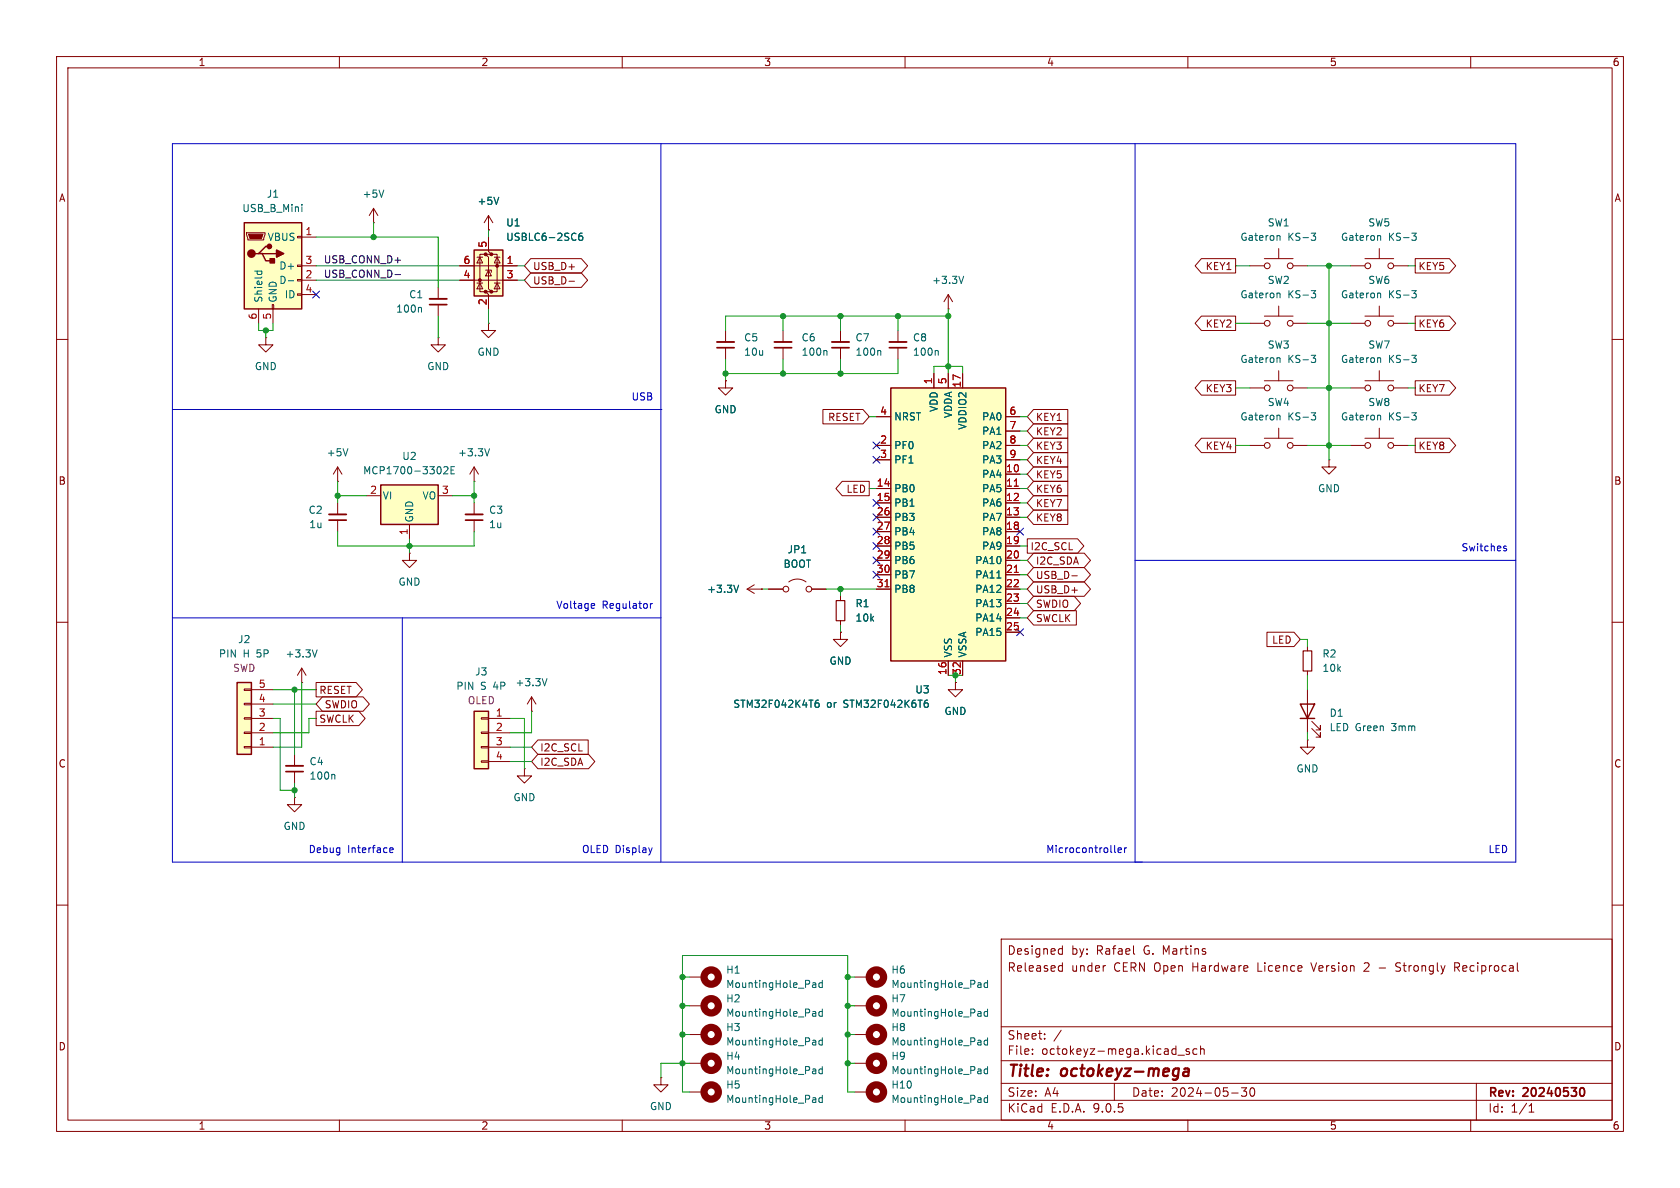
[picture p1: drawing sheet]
<svg xmlns="http://www.w3.org/2000/svg" width="297mm" height="210mm" viewBox="0 0 297 210" stroke-linecap="round" stroke-linejoin="round" font-family="sans-serif">
<g fill="none" stroke="#840000" stroke-width=".18">
<path d="M10 10h277v190h-277zM12 12h273v186h-273zM60 10v2M110 10v2M160 10v2M210 10v2M260 10v2M47 59.7v1.3h1.3l-1.3 1.2-1.3-1.2h1.3M47 59.7h.1M10 60h2M285 60h2M10 110h2"/>
<path d="M132.1 104.1h2.5M132.1 104.1l1.2 .8M133.3 103.4l-1.2 .7M134.6 104.1h.1M135.9 104.1h2.5M139.4 102.9a2.54 2.54 0 0 1 3.1 0M143.5 104.1h2.5M285 110h2M10 160h2M177 166h108v32h-108zM187.4 170.7l.4 .1M187.4 167.7l.4 .1"/>
<path d="M187.8 167.2v1.5M187.8 170.2v1.5M187.8 171.6l-.4 .1M187.8 168.6l-.4 .1M195.3 170.7h.2M200.5 168.6l.1 .1M231.7 170.2l.5 1.5M241.2 170.3h.1M242 170.8l-.9 .9h.9M243.8 171.1h1.2M246.7 171.6l.6 .1M247.4 170.2h-.4l-.3 .3 .2 .3 .4 .2"/>
<path d="M257.2 171h.5M257.5 171l.5 .7M257.7 170.2h-.5v1.5M285 160h2M60 198v2M110 198v2M160 198v2M177 194.5h108M177 191.5h108M177 187.5h108M177 181.5h108M182.5 186.3v.1"/>
<path d="M182.5 185.5v.1M184.7 183.6v.1M184.7 182.8v.1M187.6 182.1l-1.3 2M197 191.5v3M208.2 186.5h1.2M210 198v2M210.2 185.5l-.3-.1-.2 .2v.2l.5 .2v.3h-.5M211.6 185.5l-.4-.1-.3 .3v.4l.1 .2h.6M212.2 185.5l.3-.1 .3 .1 .1 .9M212.2 184.9v1.5M217.7 193.2h1.2"/>
<path d="M219.5 192.3h.9l-.5 .6 .4 .1v.7l-.2 .1h-.4l-.2-.1M221.1 192.4l.2-.1a.81 .81 0 0 1 .6 .6 .81 .81 0 0 1-.3 .8l-.1 .1a.81 .81 0 0 1-.4-1.4zM260 198v2M261 191.5v6.5M270.3 196.6h.9M270.3 195.5l.4-.4v1.5"/>
<circle cx="138.9" cy="104.1" r=".51"/>
<circle cx="143" cy="104.1" r=".51"/>
</g>
<path d="M279.3 192.6l.3-.3a.81 .81 0 0 1 .6 .6 .81 .81 0 0 1-.3 .8l-.3 .1-.3-.3" fill="none" stroke="#840000" stroke-width=".3"/>
<path d="M209.4 189l.2-.1 .5 .1v1.2M210.2 189.4h-.7a.4 .4 0 0 0-.3 .4 .4 .4 0 0 0 .2 .4l.7-.1" fill="none" stroke="#840000" stroke-width=".4"/>
<path d="M130.6 103.4l-.4 1.3" fill="none" stroke="#006464" stroke-width=".18"/>
<path d="M43.2 39.4h10.1v15.2h-10.1z" fill="#ffffc2"/>
<path d="M43.2 39.4h10.1v15.2h-10.1zM45.7 44.8h.7l.6 1.3h1.3M46.4 44.8h2.5M47.6 43.6h-.6l-1.3 1.2h-.6" fill="none" stroke="#840000" stroke-width=".25"/>
<path d="M43.6 41.1h3.3v.3l-.3 1h-2.8zM45.7 54.6v2.6M48.1 53.8h.3v.8h-.3zM48.3 54.6v2.6M52.6 41.8h.7v.2h-.7zM52.6 46.9h.7v.2h-.7zM52.6 49.4h.7v.3h-.7zM52.6 51.9h.7v.3h-.7zM53.3 41.9h2.6M53.3 47h2.6M53.3 49.5h2.6M53.3 52.1h2.6" fill="none" stroke="#840000" stroke-width=".18"/>
<path d="M43.9 41.4h2.6l-.3 .8h-2z" fill="#840000" stroke="#840000" stroke-width=".18"/>
<g fill="#840000" stroke="#840000" stroke-width=".25">
<path d="M47.8 45.7h.7v.8h-.7z"/>
<path d="M48.9 44.2l1.3 .6-1.3 .7z"/>
<circle cx="44.4" cy="44.8" r=".63"/>
<circle cx="47.6" cy="43.6" r=".38"/>
</g>
<path d="M53.4 36.1v.2M53.4 36.6v.8M45 47.9h1.3M45.5 47.9v.4M46.2 47.9l.1 .4M51 49.6h.9" fill="none" stroke="#006464" stroke-width=".18"/>
<path d="M83.8 44.2h5.1v8.1h-5.1z" fill="#ffffc2"/>
<g fill="#840000" stroke="#840000" stroke-width=".18">
<circle cx="87.9" cy="47" r=".25"/>
<circle cx="86.9" cy="45" r=".25"/>
<circle cx="86.9" cy="51.6" r=".25"/>
<circle cx="85.9" cy="45" r=".25"/>
<circle cx="85.9" cy="51.6" r=".25"/>
<circle cx="84.8" cy="49.5" r=".25"/>
</g>
<g fill="none" stroke="#840000" stroke-width=".18">
<path d="M66 39.4h.1M66 36.8l-.7 1.3M66 36.8l.8 1.3M66 36.8v2.6M86.4 38.1v2.5M86.4 38.1l-.8 1.3M86.4 38.1l.7 1.3M81.3 47h10.1M81.3 49.5h10.1M84.3 50h1M84.3 45.5h1M84.8 45.5l.5 1h-1z"/>
<path d="M84.8 50l.5 1.1h-1zM85.9 47.8h1v.3M85.9 45h-1.1v6.6h1.1M86.4 41.9v2.6l.5 .5h-1l.5 .5v5.6l.5 .5h-1l.5 .5v2.5M86.4 47.8l.5 1h-1zM86.4 40.6h.1M86.4 57.2v1.2h1.2l-1.2 1.3-1.3-1.3h1.3M86.4 57.2h.1M86.9 45h1v6.6h-1M87.4 50h1M87.4 45.5h1M87.9 45.5l.5 1h-1z"/>
<path d="M87.9 50l.5 1.1h-1zM128.3 58.4v2.1M128.3 61.5v2M83.8 85.1h.1M83.8 82.6l-.7 1.2M83.8 82.6l.8 1.2M83.8 82.6v2.5M53.3 118.1l-.7 1.3M53.3 118.1l.8 1.3M53.3 118.1v2.6M52.1 133.4v2M52.1 136.4v2"/>
<path d="M53.3 120.7h.1M94 125.7h.1M94 123.2l-.8 1.3M94 123.2l.7 1.3M94 123.2v2.5M151.1 177.8h2.6"/>
</g>
<path d="M83.8 44.2h5.1v8.1h-5.1z" fill="none" stroke="#840000" stroke-width=".25"/>
<path d="M67.9 33.6l-.5 1.3M88.2 34.9l-.4 1.2M102.9 41.2l-.3 .1a.86 .86 0 0 0 0 1.2l.4-.1v-.5l-.2-.2-.4 .1-.1 .1M86.5 79.3l-.4 1.3M56.1 114.9l-.5 1.2M96.7 120l-.4 1.2M59 136.9l.2 .2v.6M173 178.8h.3l.1 .2v.6M173.4 179.6h-.4M173.4 179.1l-.4 .1M174.6 178.9l-.4-.1-.2 .2 .1 .6h.5M174.6 178.4v1.2" fill="none" stroke="#006464" stroke-width=".18"/>
<path d="M126.7 61.5h3.1M50.5 136.4h3.1" fill="none" stroke="#840000" stroke-width=".3"/>
<path d="M126.7 60.5h3.1M50.5 135.4h3.1" fill="none" stroke="#840000" stroke-width=".33"/>
<circle cx="154.9" cy="177.8" r="1.27" fill="none" stroke="#840000" stroke-width="1.3"/>
<path d="M67.3 85.7h10.2v7h-10.2z" fill="#ffffc2"/>
<path d="M67.3 85.7h10.2v7h-10.2z" fill="none" stroke="#840000" stroke-width=".25"/>
<g fill="none" stroke="#840000" stroke-width=".18">
<path d="M148.6 58.4v2.1M128.3 67.3v1.3h1.2l-1.2 1.3-1.3-1.3h1.3M128.3 67.3h.1M148.6 61.5v2M59.7 88.9v2M59.7 91.9v2.1M64.8 87.6h2.5M72.4 97.8v1.3h1.3l-1.3 1.2-1.3-1.2h1.3M72.4 97.8h.1M72.4 92.7v2.6M77.5 87.6h2.5M83.8 88.9v2"/>
<path d="M83.8 91.9v2.1M148.6 105.4v.8M148.6 109.7v.8M168.9 120.7v1.2h1.3l-1.3 1.3-1.3-1.3h1.3M168.9 120.7h.1M116.8 190.5v1.3h1.3l-1.3 1.2-1.2-1.2h1.2M116.8 190.5h.1M151.1 188h2.6M151.1 193h2.6"/>
</g>
<g fill="none" stroke="#006464" stroke-width=".18">
<path d="M155.5 62l.2 .1v.7M78.5 82.6l.5-.1 .2 .4-.8 .9h.8M79.7 83.1h.5M80.3 82.5h-.6v1.3h.6M173 189h.3l.1 .1v.7M173 194h.3l.1 .2v.7M173.4 189.7l-.4 .1M173.4 189.3h-.4M173.4 194.8l-.4 .1M173.4 194.3l-.4 .1M174.6 189h-.4l-.2 .2 .1 .5h.5M174.6 188.5v1.3"/>
<path d="M174.6 193.6v1.3M174.6 194.1l-.4-.1-.2 .3 .1 .5h.5"/>
</g>
<path d="M147.1 61.5h3M58.2 91.9h3M82.3 91.9h3" fill="none" stroke="#840000" stroke-width=".3"/>
<path d="M147.1 60.5h3M58.2 90.9h3M82.3 90.9h3" fill="none" stroke="#840000" stroke-width=".33"/>
<g fill="none" stroke="#840000" stroke-width="1.3">
<circle cx="154.9" cy="188" r="1.27"/>
<circle cx="154.9" cy="193" r="1.27"/>
</g>
<path d="M147.8 106.2h1.6v3.5h-1.6z" fill="none" stroke="#840000" stroke-width=".2"/>
<path d="M41.9 120.7h2.5v12.7h-2.5z" fill="#ffffc2"/>
<path d="M41.9 120.7h2.5v12.7h-2.5zM229.9 124.5h2.5l-1.3 2.5zM229.9 127h2.5" fill="none" stroke="#840000" stroke-width=".25"/>
<g fill="none" stroke="#840000" stroke-width=".18">
<path d="M77.5 59.7v1.3h1.2l-1.2 1.2-1.3-1.2h1.3M77.5 59.7h.1M77.5 50.8v2M77.5 53.8v2.1M138.4 58.4v2.1M221 47h2.5M221 57.2h2.5M223.5 45.7h5.1M223.5 55.9h5.1M226.1 43.9v1.8M226.1 54.1v1.8M228.6 47h2.5"/>
<path d="M228.6 57.2h2.5M238.8 47h2.5M238.8 57.2h2.5M241.3 45.7h5.1M241.3 55.9h5.1M243.8 43.9v1.8M243.8 54.1v1.8M246.4 47h2.5M246.4 57.2h2.5M138.4 61.5v2M221 78.7h2.5M221 68.6h2.5"/>
<path d="M223.5 77.5h5.1M223.5 67.3h5.1M226.1 65.5v1.8M226.1 75.7v1.8M228.6 78.7h2.5M228.6 68.6h2.5M238.8 78.7h2.5M238.8 68.6h2.5M241.3 77.5h5.1M241.3 67.3h5.1M243.8 65.5v1.8M243.8 75.7v1.8"/>
<path d="M246.4 78.7h2.5M246.4 68.6h2.5M59.7 85.1h.1M59.7 82.6l-.8 1.2M59.7 82.6l.8 1.2M59.7 82.6v2.5M234.9 81.3v1.3h1.3l-1.3 1.2-1.2-1.2h1.2M234.9 81.3h.1M231.1 114.3v.8M231.1 118.6v.8M43.2 132h1.2v.2h-1.2zM43.2 129.4h1.2v.3h-1.2z"/>
<path d="M43.2 126.9h1.2v.2h-1.2zM43.2 124.3h1.2v.3h-1.2zM43.2 121.8h1.2v.2h-1.2zM44.4 132.1h3.9M44.4 129.5h3.9M44.4 127h3.9M44.4 124.5h3.9M44.4 121.9h3.9M92.7 135.9v1.3h1.3l-1.3 1.2-1.3-1.2h1.3M92.7 135.9h.1M231.1 130.8v1.3h1.3l-1.3 1.3-1.2-1.3h1.2M231.1 130.8h.1"/>
<path d="M231.1 121.9v7.6M231.9 128.8l1.5 1.5v-.8v.8h-.7M231.9 127.5l1.5 1.5v-.7v.7h-.7"/>
<circle cx="224" cy="57.2" r=".51"/>
<circle cx="224" cy="47" r=".51"/>
<circle cx="228.1" cy="47" r=".51"/>
<circle cx="228.1" cy="57.2" r=".51"/>
<circle cx="241.8" cy="57.2" r=".51"/>
<circle cx="241.8" cy="47" r=".51"/>
<circle cx="245.9" cy="57.2" r=".51"/>
<circle cx="245.9" cy="47" r=".51"/>
<circle cx="224" cy="78.7" r=".51"/>
<circle cx="224" cy="68.6" r=".51"/>
<circle cx="228.1" cy="78.7" r=".51"/>
<circle cx="228.1" cy="68.6" r=".51"/>
<circle cx="241.8" cy="68.6" r=".51"/>
<circle cx="241.8" cy="78.7" r=".51"/>
<circle cx="245.9" cy="78.7" r=".51"/>
<circle cx="245.9" cy="68.6" r=".51"/>
</g>
<path d="M75.9 53.8h3.1M136.9 61.5h3.1" fill="none" stroke="#840000" stroke-width=".3"/>
<path d="M75.9 52.8h3.1M136.9 60.5h3.1" fill="none" stroke="#840000" stroke-width=".33"/>
<g fill="none" stroke="#006464" stroke-width=".18">
<path d="M74.3 54.3l.2 .2v.7M225.9 41.6l.4 .2v.7M225.9 51.8l.4 .2v.6M231.8 41.2h.8l-.4 .5 .3 .1 .1 .4-.3 .3h-.3M231.8 51.4h.8l-.4 .5 .3 .1 .1 .4-.3 .2h-.3M243.7 41.6l.4 .2v.7M243.7 51.8l.4 .2v.6M249.6 41.2h.8l-.5 .5 .4 .1 .1 .4-.3 .3h-.3M249.6 51.4h.8l-.5 .5 .4 .1 .1 .4-.3 .2h-.3M61.5 79.3l-.4 1.3M146 62l.2 .1v.7M225.9 73.4l.4 .2v.6"/>
<path d="M225.9 63.2l.4 .2v.7M231.8 73h.8l-.4 .5 .3 .1 .1 .4-.3 .2h-.3M231.8 62.8h.8l-.4 .5 .3 .1 .1 .4-.3 .3h-.3M243.7 73.4l.4 .2v.6M243.7 63.2l.4 .2v.7M249.6 73h.8l-.5 .5 .4 .1 .1 .4-.3 .2h-.3M249.6 62.8h.8l-.5 .5 .4 .1 .1 .4-.3 .3h-.3"/>
</g>
<path d="M230.4 115.1h1.5v3.5h-1.5z" fill="none" stroke="#840000" stroke-width=".2"/>
<path d="M83.8 125.7h2.6v10.2h-2.6z" fill="#ffffc2"/>
<path d="M83.8 125.7h2.6v10.2h-2.6z" fill="none" stroke="#840000" stroke-width=".25"/>
<path d="M85.1 126.9h1.3v.2h-1.3zM85.1 129.4h1.3v.3h-1.3zM85.1 132h1.3v.2h-1.3zM85.1 134.5h1.3v.2h-1.3zM86.4 127h3.8M86.4 129.5h3.8M86.4 132.1h3.8M86.4 134.6h3.8M52.1 141v1.2h1.2l-1.2 1.3-1.3-1.3h1.3M52.1 141h.1" fill="none" stroke="#840000" stroke-width=".18"/>
<path d="M157.5 68.6h20.3v48.2h-20.3z" fill="#ffffc2"/>
<path d="M157.5 68.6h20.3v48.2h-20.3z" fill="none" stroke="#840000" stroke-width=".25"/>
<g fill="none" stroke="#840000" stroke-width=".18">
<path d="M81.3 47h2.5M81.3 49.5h2.5M86.4 40.6h.1M86.4 41.9v2.6M86.4 52.1v2.5M88.9 47h2.5M88.9 49.5h2.5M93.8 45.7h9l1.1 1.3-1.1 1.3h-9l-1.1-1.3zM93.8 48.3h9l1.1 1.2-1.1 1.3h-9l-1.1-1.3zM100.6 49.7h1M158.7 58.4v2.1M167.6 54.6h.1"/>
<path d="M167.6 52.1v2.5M167.6 52.1l-.7 1.2M167.6 52.1l.8 1.2M212.4 45.7h6v2.6h-6l-1.1-1.3zM212.4 55.9h6v2.5h-6l-1.1-1.2zM250.2 45.7h6l1.2 1.3-1.2 1.3h-6zM250.2 55.9h6l1.2 1.3-1.2 1.2h-6zM128.3 67.3h.1M145.5 72.4h7.1l1.1 1.3-1.1 1.2h-7.1zM154.9 73.7h2.6M154.9 78.7h2.6M158.7 61.5v2"/>
<path d="M165.1 66v2.6M167.6 66v2.6M170.2 66v2.6M177.8 73.7h2.5M177.8 78.7h2.5M177.8 76.2h2.5M182.7 77.5h6.1v2.5h-6.1l-1.1-1.3zM182.7 74.9h6.1v2.6h-6.1l-1.1-1.3zM182.7 72.4h6.1v2.5h-6.1l-1.1-1.2zM212.4 77.5h6v2.5h-6l-1.1-1.3zM212.4 67.3h6v2.6h-6l-1.1-1.3zM250.2 67.3h6l1.2 1.3-1.2 1.3h-6z"/>
<path d="M250.2 77.5h6l1.2 1.2-1.2 1.3h-6zM148.9 85.1h4.8v2.5h-4.8l-1.1-1.2zM154.9 81.3h2.6M154.9 86.4h2.6M154.9 88.9h2.6M154.9 91.4h2.6M154.9 94h2.6M154.9 96.5h2.6M154.9 99.1h2.6M177.8 81.3h2.5M177.8 86.4h2.5M177.8 88.9h2.5"/>
<path d="M177.8 91.4h2.5M177.8 94h2.5M177.8 96.5h2.5M177.8 99.1h2.5M177.8 83.8h2.5M181.6 95.2h8.9l1.1 1.3-1.1 1.3h-8.9zM182.7 97.8h9l1.1 1.3-1.1 1.2h-9l-1.1-1.2zM182.7 90.2h6.1v2.5h-6.1l-1.1-1.3zM182.7 87.6h6.1v2.6h-6.1l-1.1-1.3zM182.7 80h6.1v2.6h-6.1l-1.1-1.3zM182.7 82.5h6.1v2.6h-6.1l-1.1-1.3zM182.7 85.1h6.1v2.5h-6.1l-1.1-1.2z"/>
<path d="M134.6 104.1h.1M135.9 104.1h2.5M143.5 104.1h2.5M148.6 111.8v1.2h1.3l-1.3 1.3-1.3-1.3h1.3M148.6 111.8h.1M148.6 105.4v.8M148.6 109.7v.8M154.9 101.6h2.6M154.9 104.1h2.6M167.6 116.8v2.6M170.2 116.8v2.6M177.8 101.6h2.5"/>
<path d="M177.8 104.1h2.5M177.8 106.7h2.5M177.8 109.2h2.5M177.8 111.8h2.5M182.7 105.4h7.2l1.1 1.3-1.1 1.3h-7.2l-1.1-1.3zM182.7 107.9h7.6v2.6h-7.6l-1.1-1.3zM182.7 100.3h9l1.1 1.3-1.1 1.3h-9l-1.1-1.3zM182.7 102.9h9l1.1 1.2-1.1 1.3h-9l-1.1-1.3zM189.5 101.8h1M224 111.8h4.8l1.1 1.2-1.1 1.3h-4.8zM55.9 125.7h7.5l1.2 1.3-1.2 1.3h-7.5zM55.9 120.6h7.1l1.1 1.3-1.1 1.3h-7.1z"/>
<path d="M57 123.2h7.2l1.1 1.3-1.1 1.2h-7.2l-1.1-1.2zM95.1 133.3h8.9l1.2 1.3-1.2 1.3h-8.9l-1.1-1.3zM95.1 130.8h8.9v2.6h-8.9l-1.1-1.3zM168.9 120.7h.1M121.9 177.8h2.6M121.9 172.7h2.6M151.1 172.7h2.6M121.9 188h2.6M121.9 182.9h2.6M121.9 193h2.6M151.1 182.9h2.6"/>
</g>
<path d="M179.3 85.9h.7M156.5 103.7h.7M179.3 101.2h.7" fill="none" stroke="#a90000" stroke-width=".18"/>
<g fill="none" stroke="#006464" stroke-width=".18">
<path d="M88.2 34.9l-.4 1.2M102.9 41.2l-.3 .1a.86 .86 0 0 0 0 1.2l.4-.1v-.5l-.2-.2-.4 .1-.1 .1M170.4 48.8l-.5 1.3M165.7 62l.2 .1v.7M130.6 103.4l-.4 1.3M176.2 102.2h.7M144.7 123.8h-.4a.86 .86 0 0 0 0 1.2l.5-.1v-.4l-.2-.2h-.3l-.2 .2M163.6 124.3h.3l.2 .2v.4l-.5 .1M164 123.8h-.4M143.8 173.7l.4 .1v.8M143.8 178.8l.4 .1v.7M144.2 179.6h-.4"/>
<path d="M144.2 179.1l-.4 .1M144.2 174.5l-.4 .1M144.2 174l-.4 .1M145.4 178.9l-.4-.1-.2 .2 .1 .6h.5M145.4 173.3v1.3M145.4 178.4v1.2M145.4 173.8l-.4-.1-.2 .3 .1 .5h.5M173 173.7h.3l.1 .2v.7M173.4 174.5l-.4 .1M173.4 174l-.4 .1M174.6 173.8l-.4-.1-.2 .3 .1 .5h.5M174.6 173.3v1.3"/>
<path d="M143.8 183.9h.4v.8M143.8 189h.4v.8M143.8 194l.4 .1v.8M144.2 189.7l-.4 .1M144.2 189.3h-.4M144.2 184.7h-.4M144.2 184.2h-.4M144.2 194.8l-.4 .1M144.2 194.3l-.4 .1M145.4 183.5v1.2M145.4 188.5v1.3M145.4 193.6v1.3"/>
<path d="M145.4 183.9h-.4l-.2 .2 .1 .6h.5M145.4 189h-.4l-.2 .2 .1 .5h.5M145.4 194.1l-.4-.1-.2 .3 .1 .5h.5M173 183.9h.3l.1 .2v.6M173.4 184.7h-.4M173.4 184.2h-.4M174.6 183.9h-.4l-.2 .2 .1 .6h.5M174.6 183.5v1.2"/>
</g>
<path d="M157.2 61.5h3.1" fill="none" stroke="#840000" stroke-width=".3"/>
<path d="M157.2 60.5h3.1" fill="none" stroke="#840000" stroke-width=".33"/>
<g fill="none" stroke="#840000" stroke-width="1.3">
<circle cx="125.7" cy="172.7" r="1.27"/>
<circle cx="125.7" cy="177.8" r="1.27"/>
<circle cx="154.9" cy="172.7" r="1.27"/>
<circle cx="125.7" cy="188" r="1.27"/>
<circle cx="125.7" cy="193" r="1.27"/>
<circle cx="125.7" cy="182.9" r="1.27"/>
<circle cx="154.9" cy="182.9" r="1.27"/>
</g>
<path d="M69.8 48.5h1" fill="none" stroke="#0f0f0f" stroke-width=".18"/>
<g fill="none" stroke="#0000c2" stroke-width=".18">
<path d="M30.5 25.4h237.5v127h-237.5zM116.8 25.4v127M200.7 25.4v127M30.5 72.4h86.3M116.8 72.4h.1M200.7 99.1h67.3M265.9 96.9l.4 .1 .1 .2-.2 .2-.4-.1M265.9 96.6h.4M30.5 109.2h86.3M71.1 109.2v43.2M104.7 106.7l.4 .1v.2l-.6 .1M105.1 107.5h-.4"/>
<path d="M115 106.7v.8M115.3 106.7l-.3 .2M68.9 150.3l.6-.1-.1-.3h-.3l-.2 .2 .1 .6h.4M115.3 149.9l-.3 .8M197.1 150.5l.1 .2M197.7 150.3l.6-.1-.1-.3h-.4l-.1 .2v.6h.5M198.8 149.9v.8M199.2 149.9l-.4 .2"/>
</g>
<g fill="none" stroke="#009600" stroke-width=".18">
<path d="M66 39.4v2.5M45.7 57.2v1.2h2.6v-1.2M47 58.4v1.3M55.9 41.9h21.6v8.9M55.9 49.5h25.4M55.9 47h25.4M77.5 55.9v3.8M86.4 40.6v1.3M86.4 54.6v2.6M91.4 49.5h1.3M91.4 47h1.3M138.4 55.9v2.5"/>
<path d="M148.6 55.9v2.5M158.7 55.9v2.5M167.6 55.9h-39.3v2.5M167.6 54.6v11.4M218.4 47h2.6M218.4 57.2h2.6M231.1 47h7.7M231.1 57.2h7.7M234.9 47v34.3M248.9 47h1.3M248.9 57.2h1.3M128.3 63.5v3.8"/>
<path d="M138.4 63.5v2.5M148.6 63.5v2.5M153.7 73.7h1.2M158.7 63.5v2.5h-30.4M165.1 66v-1.2h5.1v1.2M180.3 73.7h1.3M180.3 78.7h1.3M180.3 76.2h1.3M218.4 78.7h2.6M218.4 68.6h2.6M231.1 78.7h7.7M231.1 68.6h7.7"/>
<path d="M248.9 78.7h1.3M248.9 68.6h1.3M59.7 87.6h5.1M59.7 85.1v3.8M59.7 94v2.5h24.1v-2.5M72.4 95.3v2.5M80 87.6h3.8M83.8 85.1v3.8M153.7 86.4h1.2M180.3 86.4h1.3M180.3 96.5h1.3M180.3 91.4h1.3"/>
<path d="M180.3 99.1h1.3M180.3 83.8h1.3M180.3 81.3h1.3M180.3 88.9h1.3M134.6 104.1h1.3M146 104.1h8.9M148.6 104.1v1.3M148.6 110.5v1.3M167.6 119.4h1.3v1.3M180.3 104.1h1.3M180.3 109.2h1.3M180.3 106.7h1.3"/>
<path d="M180.3 101.6h1.3M229.9 113h1.2v1.3M231.1 119.4v2.5M48.3 127h1.2v12.7h2.6M48.3 121.9h7.6M48.3 124.5h7.6M52.1 121.9v11.5M52.1 138.4v2.6M53.3 120.7v11.4h-5M55.9 127h-1.3v2.5h-6.3M90.2 132.1h3.8M90.2 134.6h3.8"/>
<path d="M90.2 127h2.5v8.9M94 125.7v3.8h-3.8M231.1 129.5v1.3M120.6 177.8h1.3M120.6 172.7h1.3M149.9 177.8h1.2M149.9 172.7h1.2M120.6 182.9h1.3M121.9 193h-1.3v-24.1h29.3v24.1h1.2M121.9 188h-5.1v2.5M149.9 182.9h1.2M149.9 188h1.2"/>
</g>
<g fill="none" stroke="#000084" stroke-width=".18">
<path d="M55.3 51.5l1.2 1.2M56.5 51.5l-1.2 1.2M154.3 78.1l1.2 1.2M155.5 78.1l-1.2 1.2M154.3 90.8l1.2 1.2M154.3 95.9l1.2 1.2M154.3 98.5l1.2 1.2M154.3 88.3l1.2 1.2M154.3 80.7l1.2 1.2M154.3 93.4l1.2 1.2M155.5 90.8l-1.2 1.2M155.5 95.9l-1.2 1.2"/>
<path d="M155.5 98.5l-1.2 1.2M155.5 88.3l-1.2 1.2M155.5 80.7l-1.2 1.2M155.5 93.4l-1.2 1.2M179.7 93.4l1.2 1.2M180.9 93.4l-1.2 1.2M154.3 101l1.2 1.2M155.5 101l-1.2 1.2M179.7 111.2l1.2 1.2M180.9 111.2l-1.2 1.2"/>
</g>
<g fill="#009600" stroke="#009600" stroke-width=".18">
<circle cx="52.1" cy="139.7" r=".46"/>
<circle cx="52.1" cy="121.9" r=".46"/>
<circle cx="167.6" cy="55.9" r=".46"/>
<circle cx="148.6" cy="55.9" r=".46"/>
<circle cx="158.7" cy="55.9" r=".46"/>
<circle cx="138.4" cy="66" r=".46"/>
<circle cx="128.3" cy="66" r=".46"/>
<circle cx="138.4" cy="55.9" r=".46"/>
<circle cx="59.7" cy="87.6" r=".46"/>
<circle cx="66" cy="41.9" r=".46"/>
<circle cx="83.8" cy="87.6" r=".46"/>
<circle cx="47" cy="58.4" r=".46"/>
<circle cx="72.4" cy="96.5" r=".46"/>
<circle cx="149.9" cy="188" r=".46"/>
<circle cx="120.6" cy="188" r=".46"/>
<circle cx="149.9" cy="182.9" r=".46"/>
<circle cx="120.6" cy="182.9" r=".46"/>
<circle cx="120.6" cy="172.7" r=".46"/>
<circle cx="149.9" cy="177.8" r=".46"/>
<circle cx="149.9" cy="172.7" r=".46"/>
<circle cx="120.6" cy="177.8" r=".46"/>
<circle cx="148.6" cy="104.1" r=".46"/>
<circle cx="148.6" cy="66" r=".46"/>
<circle cx="167.6" cy="64.8" r=".46"/>
<circle cx="234.9" cy="78.7" r=".46"/>
<circle cx="234.9" cy="47" r=".46"/>
<circle cx="234.9" cy="57.2" r=".46"/>
<circle cx="234.9" cy="68.6" r=".46"/>
</g>
<g font-size="2.8" fill="#840000">
<text x="178" y="190.9">Title:</text>
<text x="187.7" y="190.9">octokeyz-mega</text>
</g>
<g font-size="2.1" fill="#840000">
<text x="178" y="172">Released</text>
<text x="178" y="169">Designed</text>
<text x="189.4" y="172">under</text>
<text x="189.4" y="169">by:</text>
<text x="193.9" y="169">Rafael</text>
<text x="197" y="172">CERN Open</text>
<text x="202.3" y="169">G. Martins</text>
<text x="211.1" y="172">Hardware</text>
<text x="222.7" y="172">Licence</text>
<text x="232.4" y="172">Version</text>
<text x="241.9" y="172">2</text>
<text x="247.8" y="172">Strongly</text>
<text x="258.3" y="172">Reciprocal</text>
<text x="178" y="184">Sheet:</text>
<text x="178" y="186.7">File:</text>
<text x="184.1" y="186.7">octokeyz-mega.kicad_sch</text>
<text x="178" y="196.9">KiCad</text>
<text x="178" y="194.1">Size:</text>
<text x="184.7" y="194.1">A4</text>
<text x="185.7" y="196.9">E.D.A.</text>
<text x="193.3" y="196.9">9.0.5</text>
<text x="200" y="194.1">Date:</text>
<text x="207" y="194.1">2024-05-30</text>
<text x="263" y="194.3">Rev:</text>
<text x="263" y="196.9">Id:</text>
<text x="267.1" y="196.9">1/1</text>
<text x="269.4" y="194.3">20240530</text>
</g>
<g font-size="1.8" fill="#840000">
<text x="35" y="11.9">1</text>
<text x="85" y="11.9">2</text>
<text x="135" y="11.9">3</text>
<text x="185" y="11.9">4</text>
<text x="235" y="11.9">5</text>
<text x="285" y="11.9">6</text>
<text x="10.3" y="35.9">A</text>
<text x="285.3" y="35.9">A</text>
<text x="94.1" y="47.9">USB_D+</text>
<text x="213" y="47.9">KEY1</text>
<text x="250.7" y="47.9">KEY5</text>
<text x="94.1" y="50.5">USB_D-</text>
<text x="213" y="58.1">KEY2</text>
<text x="250.7" y="58.1">KEY6</text>
<text x="213" y="69.5">KEY3</text>
<text x="250.7" y="69.5">KEY7</text>
<text x="146.3" y="74.6">RESET</text>
<text x="183" y="77.2">KEY2</text>
<text x="183" y="74.6">KEY1</text>
<text x="183" y="79.7">KEY3</text>
<text x="183" y="82.2">KEY4</text>
<text x="213" y="79.7">KEY4</text>
<text x="250.7" y="79.7">KEY8</text>
<text x="10.3" y="85.9">B</text>
<text x="149.5" y="87.3">LED</text>
<text x="183" y="89.9">KEY7</text>
<text x="183" y="84.8">KEY5</text>
<text x="183" y="87.3">KEY6</text>
<text x="285.3" y="85.9">B</text>
<text x="183" y="92.4">KEY8</text>
<text x="182.1" y="97.5">I2C_SCL</text>
<text x="183" y="100">I2C_SDA</text>
<text x="183" y="107.6">SWDIO</text>
<text x="183" y="102.6">USB_D-</text>
<text x="183" y="105.1">USB_D+</text>
<text x="183" y="110.2">SWCLK</text>
<text x="224.8" y="114">LED</text>
<text x="56.4" y="122.9">RESET</text>
<text x="57.3" y="125.4">SWDIO</text>
<text x="56.4" y="128">SWCLK</text>
<text x="10.3" y="135.9">C</text>
<text x="95.4" y="135.6">I2C_SDA</text>
<text x="95.4" y="133">I2C_SCL</text>
<text x="285.3" y="135.9">C</text>
<text x="10.3" y="185.9">D</text>
<text x="285.3" y="185.9">D</text>
<text x="35" y="199.9">1</text>
<text x="85" y="199.9">2</text>
<text x="135" y="199.9">3</text>
<text x="185" y="199.9">4</text>
<text x="235" y="199.9">5</text>
<text x="285" y="199.9">6</text>
</g>
<g font-size="1.8" fill="#006464">
<text x="47.1" y="35.2">J1</text>
<text x="64" y="35.2">+5V</text>
<text x="42.7" y="37.7">USB_B_Mini</text>
<text x="84.3" y="36.4">+5V</text>
<text x="89.4" y="40.2">U1</text>
<text x="224" y="40.2">SW1</text>
<text x="241.8" y="40.2">SW5</text>
<text x="47.2" y="42.8">VBUS</text>
<text x="49.3" y="47.9">D+</text>
<text x="89.4" y="42.8">USBLC6-2SC6</text>
<text x="219.2" y="42.8">Gateron</text>
<text x="227.7" y="42.8">KS-3</text>
<text x="237" y="42.8">Gateron</text>
<text x="245.5" y="42.8">KS-3</text>
<text x="46.6" y="53.6" transform="rotate(-90 46.6 53.6)">Shield</text>
<text x="49.1" y="53.6" transform="rotate(-90 49.1 53.6)">GND</text>
<text x="49.3" y="50.4">D-</text>
<text x="50.2" y="52.9">ID</text>
<text x="72.2" y="52.9">C1</text>
<text x="164.7" y="50.4">+3.3V</text>
<text x="219.2" y="52.9">Gateron</text>
<text x="224" y="50.4">SW2</text>
<text x="227.7" y="52.9">KS-3</text>
<text x="237" y="52.9">Gateron</text>
<text x="241.8" y="50.4">SW6</text>
<text x="245.5" y="52.9">KS-3</text>
<text x="69.9" y="55.5">100n</text>
<text x="45" y="65.6">GND</text>
<text x="75.4" y="65.6">GND</text>
<text x="84.3" y="63.1">GND</text>
<text x="131.5" y="60.5">C5</text>
<text x="131.5" y="63.1">10u</text>
<text x="141.6" y="60.5">C6</text>
<text x="141.6" y="63.1">100n</text>
<text x="151.1" y="60.5">C7</text>
<text x="151.1" y="63.1">100n</text>
<text x="161.3" y="60.5">C8</text>
<text x="161.3" y="63.1">100n</text>
<text x="219.2" y="64.4">Gateron</text>
<text x="224" y="61.8">SW3</text>
<text x="227.7" y="64.4">KS-3</text>
<text x="237" y="64.4">Gateron</text>
<text x="241.8" y="61.8">SW7</text>
<text x="245.5" y="64.4">KS-3</text>
<text x="224" y="72">SW4</text>
<text x="241.8" y="72">SW8</text>
<text x="126.2" y="73.3">GND</text>
<text x="158" y="74.5">NRST</text>
<text x="166" y="72.9" transform="rotate(-90 166 72.9)">VDD</text>
<text x="168.5" y="74" transform="rotate(-90 168.5 74)">VDDA</text>
<text x="171" y="76.1" transform="rotate(-90 171 76.1)">VDDIO2</text>
<text x="173.5" y="74.5">PA0</text>
<text x="173.5" y="77.1">PA1</text>
<text x="219.2" y="74.5">Gateron</text>
<text x="227.7" y="74.5">KS-3</text>
<text x="237" y="74.5">Gateron</text>
<text x="245.5" y="74.5">KS-3</text>
<text x="57.7" y="80.9">+5V</text>
<text x="71" y="81.5">U2</text>
<text x="80.9" y="80.9">+3.3V</text>
<text x="158" y="79.6">PF0</text>
<text x="158" y="82.1">PF1</text>
<text x="173.5" y="79.6">PA2</text>
<text x="173.5" y="82.1">PA3</text>
<text x="64.1" y="84">MCP1700-3302E</text>
<text x="67.6" y="88.5">VI</text>
<text x="74.6" y="88.5">VO</text>
<text x="158" y="87.2">PB0</text>
<text x="158" y="89.8">PB1</text>
<text x="173.5" y="84.7">PA4</text>
<text x="173.5" y="87.2">PA5</text>
<text x="173.5" y="89.8">PA6</text>
<text x="232.9" y="87.2">GND</text>
<text x="54.5" y="91">C2</text>
<text x="54.6" y="93.6">1u</text>
<text x="73.3" y="92.5" transform="rotate(-90 73.3 92.5)">GND</text>
<text x="86.4" y="91">C3</text>
<text x="86.4" y="93.6">1u</text>
<text x="158" y="92.3">PB3</text>
<text x="158" y="94.8">PB4</text>
<text x="173.5" y="92.3">PA7</text>
<text x="173.5" y="94.8">PA8</text>
<text x="138.4" y="100.6">BOOT</text>
<text x="139.1" y="98">JP1</text>
<text x="158" y="97.4">PB5</text>
<text x="158" y="99.9">PB6</text>
<text x="172.3" y="99.9">PA10</text>
<text x="173.5" y="97.4">PA9</text>
<text x="70.4" y="103.7">GND</text>
<text x="124.9" y="105">+3.3V</text>
<text x="151.1" y="107.5">R1</text>
<text x="158" y="102.5">PB7</text>
<text x="158" y="105">PB8</text>
<text x="172.3" y="102.5">PA11</text>
<text x="172.3" y="105">PA12</text>
<text x="172.3" y="107.5">PA13</text>
<text x="42" y="113.9">J2</text>
<text x="151.1" y="110.1">10k</text>
<text x="172.3" y="110.1">PA14</text>
<text x="172.3" y="112.6">PA15</text>
<text x="38.6" y="116.4">PIN</text>
<text x="43" y="116.4">H 5P</text>
<text x="50.4" y="116.4">+3.3V</text>
<text x="83.9" y="119.6">J3</text>
<text x="146.6" y="117.7">GND</text>
<text x="168.5" y="116.3" transform="rotate(-90 168.5 116.3)">VSS</text>
<text x="171" y="116.3" transform="rotate(-90 171 116.3)">VSSA</text>
<text x="233.7" y="116.4">R2</text>
<text x="233.7" y="119">10k</text>
<text x="80.6" y="122.1">PIN</text>
<text x="84.9" y="122.1">S 4P</text>
<text x="91" y="121.5">+3.3V</text>
<text x="129.5" y="125.3">STM32F042K4T6</text>
<text x="146.1" y="125.3">or</text>
<text x="149.2" y="125.3">STM32F042K6T6</text>
<text x="161.7" y="122.8">U3</text>
<text x="166.9" y="126.6">GND</text>
<text x="235" y="126.9">D1</text>
<text x="235" y="129.5">LED Green</text>
<text x="246.1" y="129.5">3mm</text>
<text x="54.6" y="135.5">C4</text>
<text x="229.1" y="136.8">GND</text>
<text x="54.6" y="138">100n</text>
<text x="90.7" y="141.8">GND</text>
<text x="50" y="146.9">GND</text>
<text x="128.3" y="172.3">H1</text>
<text x="157.5" y="172.3">H6</text>
<text x="128.3" y="177.4">H2</text>
<text x="128.3" y="179.9">MountingHole_Pad</text>
<text x="128.3" y="174.9">MountingHole_Pad</text>
<text x="157.5" y="177.4">H7</text>
<text x="157.5" y="179.9">MountingHole_Pad</text>
<text x="157.5" y="174.9">MountingHole_Pad</text>
<text x="128.3" y="182.5">H3</text>
<text x="128.3" y="185">MountingHole_Pad</text>
<text x="157.5" y="182.5">H8</text>
<text x="157.5" y="185">MountingHole_Pad</text>
<text x="128.3" y="187.6">H4</text>
<text x="128.3" y="190.1">MountingHole_Pad</text>
<text x="157.5" y="187.6">H9</text>
<text x="157.5" y="190.1">MountingHole_Pad</text>
<text x="114.8" y="196.4">GND</text>
<text x="128.3" y="192.6">H5</text>
<text x="128.3" y="195.2">MountingHole_Pad</text>
<text x="157.5" y="192.6">H10</text>
<text x="157.5" y="195.2">MountingHole_Pad</text>
</g>
<g font-size="1.8" fill="#a90000">
<text x="53.9" y="41.7">1</text>
<text x="53.9" y="46.7">3</text>
<text x="81.8" y="46.7">6</text>
<text x="86.1" y="43.9" transform="rotate(-90 86.1 43.9)">5</text>
<text x="89.5" y="46.7">1</text>
<text x="53.9" y="49.3">2</text>
<text x="53.9" y="51.8">4</text>
<text x="81.8" y="49.3">4</text>
<text x="89.5" y="49.3">3</text>
<text x="45.5" y="56.6" transform="rotate(-90 45.5 56.6)">6</text>
<text x="48" y="56.6" transform="rotate(-90 48 56.6)">5</text>
<text x="86.1" y="54" transform="rotate(-90 86.1 54)">2</text>
<text x="164.8" y="68" transform="rotate(-90 164.8 68)">1</text>
<text x="167.4" y="68" transform="rotate(-90 167.4 68)">5</text>
<text x="169.9" y="68.6" transform="rotate(-90 169.9 68.6)">17</text>
<text x="155.5" y="73.4">4</text>
<text x="178.4" y="73.4">6</text>
<text x="178.4" y="75.9">7</text>
<text x="155.5" y="78.5">2</text>
<text x="155.5" y="81">3</text>
<text x="177.8" y="83.6">10</text>
<text x="178.4" y="78.5">8</text>
<text x="178.4" y="81">9</text>
<text x="65.3" y="87.4">2</text>
<text x="78" y="87.4">3</text>
<text x="154.9" y="86.1">14</text>
<text x="154.9" y="88.6">15</text>
<text x="177.8" y="86.1">11</text>
<text x="177.8" y="88.6">12</text>
<text x="72.1" y="94.7" transform="rotate(-90 72.1 94.7)">1</text>
<text x="154.9" y="91.2">26</text>
<text x="154.9" y="93.7">27</text>
<text x="177.8" y="91.2">13</text>
<text x="177.8" y="93.7">18</text>
<text x="154.9" y="96.3">28</text>
<text x="154.9" y="98.8">29</text>
<text x="154.9" y="101.3">30</text>
<text x="177.8" y="96.3">19</text>
<text x="177.8" y="98.8">20</text>
<text x="177.8" y="101.3">21</text>
<text x="154.9" y="103.9">31</text>
<text x="177.8" y="103.9">22</text>
<text x="177.8" y="106.4">23</text>
<text x="177.8" y="109">24</text>
<text x="177.8" y="111.5">25</text>
<text x="167.4" y="119.4" transform="rotate(-90 167.4 119.4)">16</text>
<text x="45.6" y="124.2">4</text>
<text x="45.6" y="121.7">5</text>
<text x="45.6" y="131.8">1</text>
<text x="45.6" y="129.3">2</text>
<text x="45.6" y="126.7">3</text>
<text x="87.6" y="126.7">1</text>
<text x="87.6" y="129.3">2</text>
<text x="87.6" y="131.8">3</text>
<text x="87.6" y="134.4">4</text>
</g>
<g font-size="1.8" fill="#0f0f0f">
<text x="57.1" y="46.6">USB_CONN_D+</text>
<text x="57.1" y="49.2">USB_CONN_D-</text>
</g>
<g font-size="1.8" fill="#0000c2">
<text x="111.6" y="70.9">USB</text>
<text x="258.3" y="97.5">Switches</text>
<text x="98.3" y="107.7">Voltage</text>
<text x="106.4" y="107.7">Regulator</text>
<text x="54.5" y="150.9">Debug</text>
<text x="61.4" y="150.9">Interface</text>
<text x="102.8" y="150.9">OLED Display</text>
<text x="184.9" y="150.9">Microcontroller</text>
<text x="263" y="150.9">LED</text>
</g>
<g font-size="1.8" fill="#840084">
<text x="41.1" y="119">SWD</text>
<text x="82.6" y="124.7">OLED</text>
</g>
<text font-size="1.8" fill="#009600" x="169.9" y="119.4" transform="rotate(-90 169.9 119.4)">32</text>
</svg>
